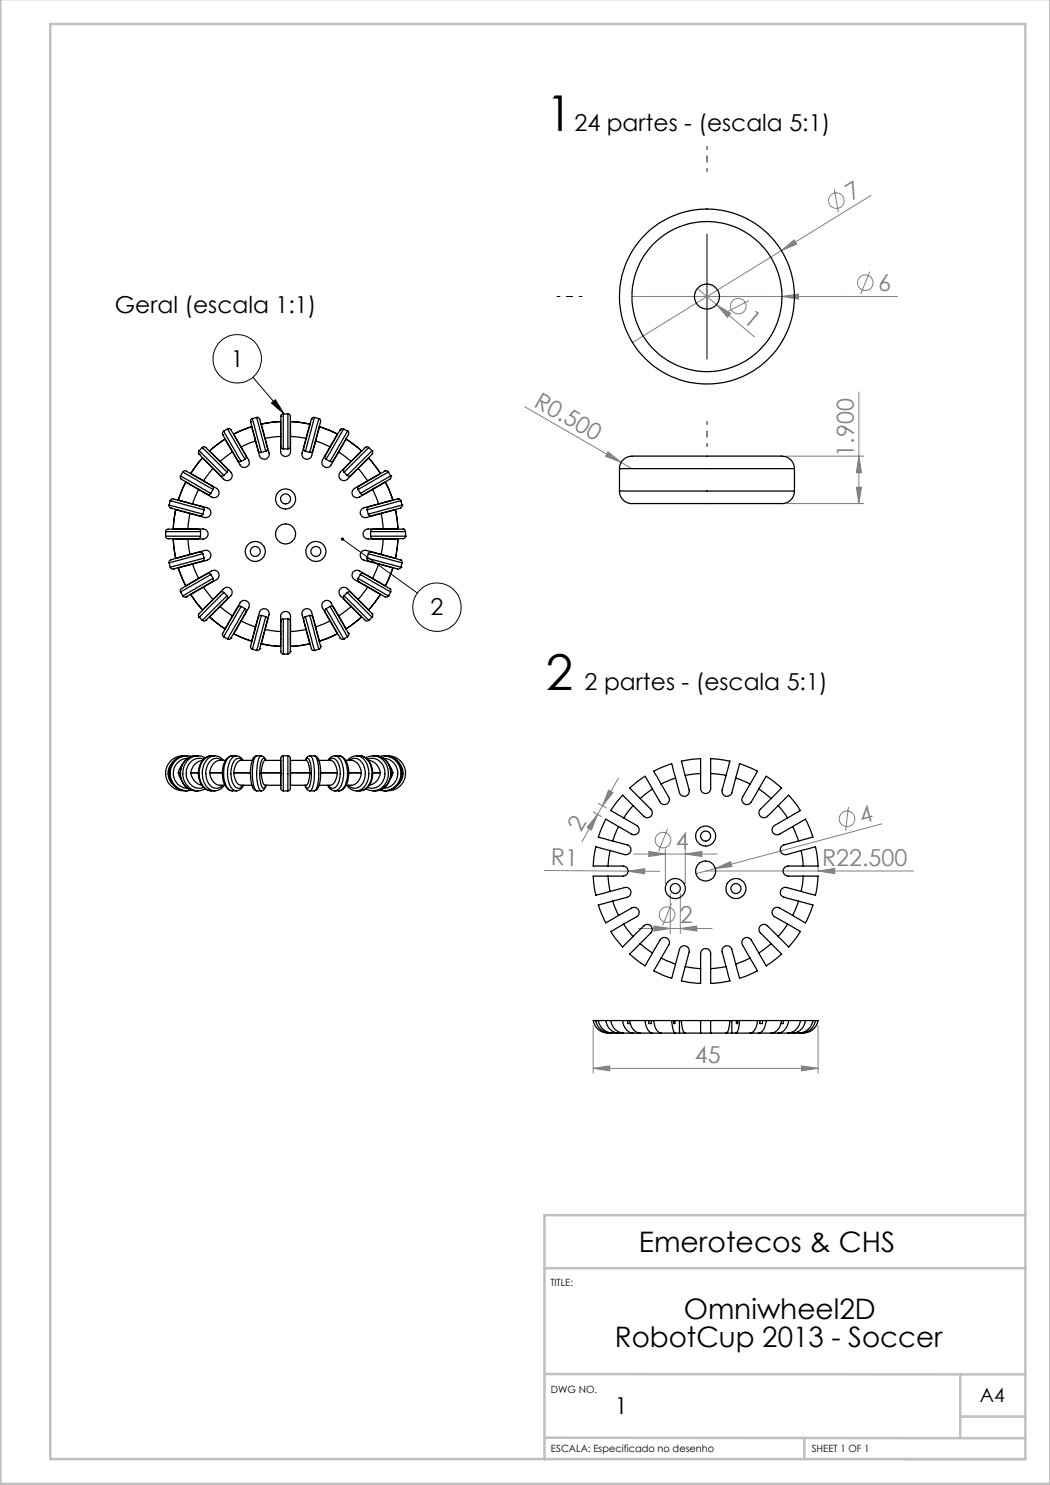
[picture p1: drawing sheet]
<svg xmlns="http://www.w3.org/2000/svg" width="210mm" height="297mm" viewBox="0 0 210 297" stroke-linecap="round" stroke-linejoin="round" font-family="sans-serif">
<g fill="none" stroke="#808080" stroke-width=".2">
<path d="M166.9 37.8l.8 4.7M174.2 39.1l-47.7 29.4M126.4 59.3h53.1M139.5 57.7l3.8 3.2M156.3 50.1l2.5-2.1 .5 .8zM156.4 59.3l3.3-.5v1zM174 54.3l-1.8 4.5M143.3 60.9l2.9 1.8-.7 .8zM143.3 60.9l7.6 6.5M149.8 60.1l-4.3 2.2M171.8 78.4v22.3M105 81.3l19.2 11.2"/>
<path d="M121.6 90.4l2.6 2.1-3.1-1.2zM124.2 92.5l2.2 1.2M157.4 91.2h15.4M171.3 97.4h1l-.5 3.3zM171.8 91.2l.5 3.3h-1zM157.4 100.7h15.4M121.7 158l.9 .5-2.1 2.6zM123.7 155.6l-3.2 5.5M108.9 174.1l16.7 .1M118.6 162.4l1.7 .9M119.5 162.9l-3.1 5.4M119.5 162.9l-1.2 3.1-.9-.5z"/>
<path d="M119.6 160.7l1.7 .9M120.5 161.1l-1 1.8M125.6 174.2l3.3-.5v1.1zM125.6 174.2l6.4 .1M126.7 170.8h16.7M129.8 170.3l3.3 .5-3.3 .5zM133.1 169.8v6.9M133.5 165.8l-1.8 4.4M134.1 178.7v8M136.1 178.7v8M137.1 170.8l3.3-.5v1zM137.1 169.8v6.9"/>
<path d="M141.1 174.2h41.6M143.1 173.7l3-1.4 .3 1zM163.6 173.2v1M163.6 174.2l3.3-.5v1zM169.7 161.4l-.6 4.8M176.4 164.8l-37.2 9.9M127.7 185.7h14.7M130.8 185.2l3.3 .5-3.3 .5zM134.3 180.7l-1.8 4.4M136.1 185.7l3.2-.5v1zM118.6 213.7l3.4-.5v1zM118.6 205.1v9.6"/>
<path d="M118.6 213.7h45M160.3 213.2l3.3 .5-3.3 .5zM163.6 205.1v9.6"/>
<circle cx="167.3" cy="40.1" r="1.56"/>
<circle cx="173.1" cy="56.5" r="1.55"/>
<circle cx="147.7" cy="61.2" r="1.56"/>
<circle cx="132.6" cy="168" r="1.55"/>
<circle cx="169.4" cy="163.8" r="1.56"/>
<circle cx="133.4" cy="182.9" r="1.56"/>
</g>
<g fill="none" stroke="#000" stroke-width=".2">
<path d="M128.9 59.3h25M141.4 46.8v25M50.6 75.5l6.2 7.3M54.3 80.6l.8-.7 1.7 2.9zM68.5 107.8l15 10.8"/>
<circle cx="47.4" cy="71.8" r="4.8"/>
<circle cx="87.4" cy="121.4" r="4.8"/>
</g>
<path d="M141.4 34.3v-5M116.4 59.3h-5M166.4 59.3h5M141.4 84.3v5" fill="none" stroke="#000" stroke-width=".2" stroke-dasharray="15.2 1.3 1.3 1.3" stroke-dashoffset="14.6"/>
<path d="M.1 -.1v296.9h209.9v-296.9M10.1 4.8h195v287h-195zM108.9 253.6h96.2M205.1 243h-96.2v48.9M108.9 274.8l96.2 .1M192.1 274.8v12.7M108.9 287.5l96.2 .2M160.9 287.5v4.3M192.1 283.3h13" fill="none" stroke="#c0c0c0" stroke-width=".5"/>
<path d="M54.3 80.6l.8-.7 1.7 2.9zM68.3 107.6l.2 .2-.3-.2a.34 .34 0 0 0 .2 .6 .34 .34 0 0 0 .4-.4 .34 .34 0 0 0-.5-.2z" fill="#000"/>
<g fill="#808080">
<path d="M121.6 90.4l2.6 2.1-3.1-1.2z"/>
<path d="M125.6 174.2l3.3-.5v1.1z"/>
<path d="M156.4 59.3l3.3-.5v1z"/>
<path d="M163.6 174.2l3.3-.5v1z"/>
<path d="M143.1 173.7l3-1.4 .3 1z"/>
<path d="M156.3 50.1l2.5-2.1 .5 .8z"/>
<path d="M143.3 60.9l2.9 1.8-.7 .8z"/>
<path d="M118.6 213.7l3.4-.5v1zM160.3 213.2l3.3 .5-3.3 .5zM129.8 170.3l3.3 .5-3.3 .5zM137.1 170.8l3.3-.5v1zM130.8 185.2l3.3 .5-3.3 .5zM136.1 185.7l3.2-.5v1z"/>
<path d="M121.7 158l.9 .5-2.1 2.6zM119.5 162.9l-1.2 3.1-.9-.5z"/>
<path d="M171.8 91.2l.5 3.3h-1zM171.3 97.4h1l-.5 3.3z"/>
</g>
<g fill="none" stroke="#000" stroke-width=".25">
<path d="M36.1 95.2a.64 .64 0 0 0 .6 .9l2.4 1.4a7.2 7.2 0 0 0 2.8 1.4l.3-.2M36.1 95.2l6.1 3.5M36.5 94.4a.65 .65 0 0 1 1.1 0l4.8 2.8 .3 .4-.1 .3M36.5 94.4h.1M36.5 94.4l6.1 3.5M36.5 94.4l-.4 .8M39.7 97.9l-2.6-1.5-.6 1.3-.8 2.3 2.8 .8M39.7 97.9l-1.2 2.9M39.8 90.8l4.3 4.3 .3 .1 .4-.1M39.8 90.1l-.1 .3 .1 .4M39.8 90.8h.1M39.8 90.1l5 5"/>
<path d="M40.5 89.5l.3-.1a8.3 8.3 0 0 1 2.4 2.1 9.9 9.9 0 0 1 2.3 2.6l-.1 .3M40.5 89.5h.1M40.5 89.5l4.9 4.9M40.5 89.5l-.7 .6M40.7 96.2l2.6 1.5a1 1 0 0 1 .4 1.3 1 1 0 0 1-1.4 .4l-2.6-1.5M42.6 93.7l-2.1-2.1-1 1.1-1.4 2 2.6 1.5M42.6 93.7l-1.9 2.5M42.6 97.9l-.4 .8M44 92.3l2.1 2.1a1.01 1.01 0 0 1 .1 1.4 1.01 1.01 0 0 1-1.5 0l-2.1-2.1M44.6 86.9l3 5.2a.44 .44 0 0 0 .6 .2M44.6 86.9h.1M44.7 86.2a.49 .49 0 0 0-.1 .7"/>
<path d="M44.7 86.2l3.5 6.1M45.4 94.4l-.6 .7M45.5 85.8a.75 .75 0 0 1 1 .7l2.7 4.7a.49 .49 0 0 1-.2 .7M45.5 85.8h.1M45.5 85.8l3.5 6.1M45.5 85.8l-.8 .4M46.5 90.4l-1.5-2.6-1.6 1.1-1.5 1.3 2.1 2.1M46.5 90.4l-2.5 1.9M48.2 89.4l1.5 2.6a1 1 0 0 1-.3 1.4 1 1 0 0 1-1.4-.4l-1.5-2.6M49 91.9l-.8 .4M50.1 84.3l.9 3.2a7.4 7.4 0 0 0 .9 2.9l.4 .1M50.1 84.3h.1"/>
<path d="M50.5 83.7a.5 .5 0 0 0-.4 .6M50.5 83.7l1.8 6.8M51.1 88.2l-.8-2.9-2.3 .9-1.3 .6 1.5 2.6M51.1 88.2l-2.9 1.2M51.3 83.5a.67 .67 0 0 1 .8 .7l.6 2.4a9.6 9.6 0 0 1 .7 3.4l-.2 .2M51.3 83.5h.1M51.3 83.5l1.9 6.7M51.3 83.5l-.8 .2M53 87.7l.8 2.9a.99 .99 0 0 1-.7 1.2 .99 .99 0 0 1-1.2-.7l-.8-2.9M53.2 90.2l-.9 .3M56.1 87.3v-3l-1.5 .1-2.4 .4 .8 2.9M56.1 87.3l-3.1 .4"/>
<path d="M56.1 87.3v3a.99 .99 0 0 0 1 1 .99 .99 0 0 0 1-1v-3M56.1 85.8h.1M56.1 86.8h.1M56.2 83.3v6.1l.2 .3 .3 .1M56.2 83.3h.1M56.7 82.8l-.5 .2v.3M56.7 82.8v7M56.7 82.8h.9M56.7 89.8h.9M57.6 82.8l.3 .1 .2 .3v6.2l-.2 .3-.3 .1M57.6 82.8h.1M57.6 82.8v7"/>
<path d="M58.1 85.8h.1M58.1 86.8h.1M58.1 87.3v-3l1.5 .1 2.4 .4-.8 2.9M58.1 87.3l3.1 .4M61.1 90.2l.8 .3M61.2 87.7l-.8 2.9a.99 .99 0 0 0 .7 1.2 .99 .99 0 0 0 1.2-.7l.8-2.9M62.3 83.9l-.8 2.7a9.6 9.6 0 0 0-.7 3.4l.3 .2M62.3 83.9h.1M62.9 83.5a.5 .5 0 0 0-.6 .4M62.9 83.5l-1.8 6.7M62.9 83.5l.8 .2M63.1 88.2l.8-2.9 2.3 .9 1.3 .6-1.5 2.6"/>
<path d="M63.1 88.2l2.9 1.2M63.7 83.7a.64 .64 0 0 1 .3 1l-1.5 5.4a.45 .45 0 0 1-.6 .4M63.7 83.7h.1M63.7 83.7l-1.8 6.8M65.2 91.9l.8 .4M66 89.4l-1.5 2.6a1 1 0 0 0 .4 1.4 1 1 0 0 0 1.3-.4l1.5-2.6M67.7 90.4l1.5-2.6 1.6 1.1 1.5 1.3-2.1 2.1M67.7 90.4l2.5 1.9M68.1 86l-3 5.2a.49 .49 0 0 0 .1 .7M68.1 86h.1M68.7 85.8a.44 .44 0 0 0-.6 .2M68.7 85.8l-3.5 6.1"/>
<path d="M68.7 85.8l.8 .4M68.8 94.4l.7 .7M69.5 86.2a.79 .79 0 0 1-.1 1.3l-2.7 4.6a.44 .44 0 0 1-.7 .2M69.5 86.2h.1M69.5 86.2l-3.5 6.1M70.2 92.3l-2.1 2.1a1.01 1.01 0 0 0 0 1.4 1.01 1.01 0 0 0 1.4 0l2.1-2.1M71.6 93.7l2.1-2.1 1.3 1.5 1.1 1.6-2.6 1.5M71.6 93.7l1.9 2.5M71.6 97.9l.5 .8M73.1 89.5l-2.1 2a9.9 9.9 0 0 0-2.3 2.6l.1 .3M73.1 89.5l.2-.1 .5 .1M73.1 89.5h.1"/>
<path d="M73.5 96.2l-2.6 1.5a1 1 0 0 0-.4 1.4 1 1 0 0 0 1.4 .3l2.6-1.5M73.8 89.5l-5 4.9M73.8 89.5l.6 .6M74.4 90.1l.1 .4a8.3 8.3 0 0 1-2.1 2.4l-2.2 2.2-.4 .1-.3-.1M74.4 90.1h.1M74.4 90.1l-4.9 5M74.5 97.9l2.6-1.5 .6 1.3 .9 2.3-2.9 .8M74.5 97.9l1.2 2.9M77 94.2l-5.1 3a.47 .47 0 0 0-.3 .7M77 94.2a.49 .49 0 0 1 .7 .2M77 94.2h.1M77.7 94.4l-6.1 3.5"/>
<path d="M77.7 94.4l.4 .8M78.1 95.2a.79 .79 0 0 1-.7 1l-2.3 1.3a7.2 7.2 0 0 1-2.7 1.4l-.3-.2M78.1 95.2h.1M78.1 95.2l-6 3.5M79.6 99.8l-5.8 1.5-.3 .2-.1 .4M79.6 99.8a.5 .5 0 0 1 .6 .4M79.6 99.8h.1M123.9 93.7a2.83 2.83 0 0 1 3.5-2.5h26.3a10.9 10.9 0 0 1 3.9 .3 2.65 2.65 0 0 1 1.3 2.2M123.9 98.2a2.67 2.67 0 0 0 3.3 2.5h26.5a10.9 10.9 0 0 0 3.9-.3 2.52 2.52 0 0 0 1.3-2.2M123.9 98.2h35M123.9 93.7h35M123.9 93.7v4.5"/>
<path d="M158.9 93.7v4.5M33.1 107.2l.2 .4 .3 .1M33.1 106.3l.2-.3 .3-.2h6l.4 .2 .1 .3M33.1 107.2h7M33.1 106.3h.1M33.1 106.3h7M33.1 106.3v.9M33.6 107.7h.1M33.8 101a.5 .5 0 0 0 .4 .6M33.8 101l6.8 1.8M33.8 112.6h.1M33.8 112.6l.2 .8"/>
<path d="M34 100.2a.63 .63 0 0 1 1.1-.3l5.3 1.4 .3 .2 .1 .4M34 113.4l.2 .3 .5 .1M34 100.2h.1M34 100.2l6.8 1.7M34 100.2l-.2 .8M34.2 101.6l3.1 .9a7.7 7.7 0 0 0 3.1 .6l.2-.3M34.2 101.6h.1M34.7 113.8h.1M36.1 118.4h.1M36.1 118.4l.4 .8M36.1 105.8h.1M36.1 107.7v.1"/>
<path d="M36.5 119.2l.4 .2h.4M37.1 105.8h.1M37.1 107.7v.1M37.3 119.4h.1M37.6 107.8h-3l.1 1.5 .4 2.4 2.9-.8M37.6 107.8l.4 3.1M37.6 105.8h3a1.01 1.01 0 0 1 1 1 1.01 1.01 0 0 1-1 1h-3M38 102.7l-2.9-.8-.4 2.4-.1 1.5h3M38 102.7l-.4 3.1M38 110.9l2.9-.8a1.01 1.01 0 0 1 1.3 .7 1.01 1.01 0 0 1-.7 1.2l-3 .8M38.5 112.8l-2.8 .8 .8 2.2 .6 1.4 2.6-1.5M38.5 112.8l1.2 2.9"/>
<path d="M38.5 100.8l3 .8a1.01 1.01 0 0 1 .7 1.2 1.01 1.01 0 0 1-1.3 .7l-2.9-.8M39.7 115.7l2.6-1.5a1 1 0 0 1 1.4 .4 1 1 0 0 1-.4 1.3l-2.6 1.5M40.1 107.2l-.1 .3-.3 .2h-6.1M40.1 106.3v.9M40.6 110.8a.72 .72 0 0 0-1.2-.3l-5.2 1.5a.45 .45 0 0 0-.4 .6M40.6 110.8l-6.8 1.8M40.6 110.8l.2 .8M40.7 117.4l-2.6 1.5 1.2 1.6 1.2 1.5 2.1-2.1M40.7 117.4l1.9 2.5M40.8 111.6v.3l-.3 .4-5.8 1.5M40.8 111.6l-6.8 1.8M40.8 101.9l-.2 .9"/>
<path d="M42.2 114.9l-.3-.2a8.3 8.3 0 0 0-3.1 1.6l-2.5 1.4-.2 .3v.4M42.2 114.9l-6.1 3.5M42.2 114.9l.4 .8M42.6 115.7l.1 .3-.3 .4-5.1 3M42.6 119.9l2.1-2.1a1 1 0 0 1 1.4 0 1 1 0 0 1 0 1.4l-2.1 2.1M42.6 115.7l-6.1 3.5M44.8 118.5l-.3-.1h-.4l-2.2 2.3a8.3 8.3 0 0 0-2.2 2.4l.1 .3M44.8 118.5l-5 4.9M44.8 118.5l.6 .6M45.4 119.1l.1 .5-.1 .3-4.2 4.2M45.4 119.1l-4.9 5M68.8 119.1l-.1 .5 .2 .3 2.1 2.1a8.3 8.3 0 0 0 2.4 2.2l.4-.1"/>
<path d="M68.8 119.1l5 5M69.5 118.5l.2-.1h.4l4.3 4.3M69.5 118.5l4.9 4.9M69.5 118.5l-.7 .6M71.6 115.7v.1a.91 .91 0 0 0 .9 .9l4.5 2.7h.4l.3-.2M71.6 119.9l-2.1-2.1a1 1 0 0 0-1.4 0 1 1 0 0 0 0 1.4l2.1 2.1M71.6 115.7l6.1 3.5M72.1 114.9l.3-.2a8.3 8.3 0 0 1 3 1.6l2.5 1.4M72.1 114.9l6 3.5M72.1 114.9l-.5 .8M73.4 111.6v.3l.4 .4 5.8 1.5 .4-.1 .2-.3M73.4 111.6l6.8 1.8"/>
<path d="M73.4 101.9l.3 .9M73.5 117.4l2.6 1.5-1.1 1.6-1.3 1.5-2.1-2.1M73.5 117.4l-1.9 2.5M73.7 110.8a.72 .72 0 0 1 1.1-.3l5.2 1.5M73.7 110.8l6.7 1.8M73.7 110.8l-.3 .8M74.1 107.2l.1 .3 .3 .2h6.2l.3-.2 .1-.3M74.1 107.2h7M74.1 106.3h7M74.1 106.3v.9M74.5 115.7l-2.6-1.5a1 1 0 0 0-1.4 .3 1 1 0 0 0 .4 1.4l2.6 1.5M75.7 112.8l2.9 .8-.9 2.2-.6 1.4-2.6-1.5"/>
<path d="M75.7 112.8l-1.2 2.9M75.7 100.8l-2.9 .8a1.01 1.01 0 0 0-.7 1.2 1.01 1.01 0 0 0 1.2 .7l2.9-.8M76.2 102.7l2.9-.8 .4 2.4 .1 1.5h-3M76.2 102.7l.4 3.1M76.2 110.9l-2.9-.8a1.01 1.01 0 0 0-1.2 .7 1.01 1.01 0 0 0 .7 1.2l2.9 .8M76.6 107.8h3l-.1 1.5-.4 2.4-2.9-.8M76.6 107.8l-.4 3.1M76.6 105.8h-3a1.01 1.01 0 0 0-1 1 1.01 1.01 0 0 0 1 1h3M77.1 105.8h.1M77.1 107.7v.1M77.7 119.2h.1M77.9 117.7l.3 .3-.1 .4"/>
<path d="M77.9 117.7h.1M78.1 105.8h.1M78.1 107.7v.1M78.1 118.4l-.4 .8M80 112a.45 .45 0 0 1 .4 .6M80 112h.1M80.2 100.2l-6.8 1.7M80.2 113.4h.1M80.2 100.2l.2 .8M80.4 101a.76 .76 0 0 1-1 .8l-2.5 .7a7.7 7.7 0 0 1-3 .6l-.2-.3M80.4 101h.1M80.4 101l-6.7 1.8"/>
<path d="M80.4 112.6l-.2 .8M80.6 105.8h-6l-.3 .2-.2 .3M80.6 105.8l.4 .2 .1 .3M80.6 105.8h.1M81.1 107.2h.1M81.1 106.3v.9M39.8 123.4h.1M39.8 123.4l.7 .7M40.5 124.1l.2 .1 .5-.1M41.2 124.1h.1M44 121.3l-2.1 2.1 1.9 1.6 1.2 .8 1.5-2.6M44 121.3l2.5 1.9"/>
<path d="M44.7 127.3h.1M44.7 127.3l.8 .5M46.2 127.6l-.4 .3-.3-.1M46.2 127.6h.1M46.5 123.2l1.5-2.6a1 1 0 0 1 1.4-.4 1 1 0 0 1 .3 1.4l-1.5 2.6M48.2 121.3l-.3-.1-.3 .2-1.6 2.8a8.3 8.3 0 0 0-1.5 2.8l.2 .3M48.2 124.2l-1.5 2.5 2.3 1.1 1.3 .4 .8-2.8M48.2 124.2l2.9 1.2M48.2 121.3l-3.5 6M48.2 121.3l.8 .4M49 121.7a.92 .92 0 0 1-.2 1.4l-2.6 4.5M49 121.7l-3.5 6.1"/>
<path d="M50.5 129.9h.1M50.5 129.9l.8 .2M51.1 125.4l.8-2.9a.98 .98 0 0 1 1.2-.7 .98 .98 0 0 1 .7 1.2l-.8 2.9M52 129.7l-.2 .3-.5 .1M52 129.7h.1M52.3 123.1l-.4 .1a17.2 17.2 0 0 0-1.3 4.3l-.5 1.8 .1 .4 .3 .2M52.3 123.1l-1.8 6.8M52.3 123.1l.9 .2M53 125.9l-.8 2.9 2 .3 1.9 .2v-3M53 125.9l3.1 .4M53.2 123.3l.2 .3a7.7 7.7 0 0 1-.6 3l-.8 3.1M53.2 123.3l-1.9 6.8"/>
<path d="M56.1 126.3v-3a.99 .99 0 0 1 1-1 .99 .99 0 0 1 1 1v3M56.1 127.8h.1M56.1 126.8h.1M56.7 123.8l-.4 .1a12.2 12.2 0 0 0-.1 3.9v2.6l.2 .3 .3 .1M56.7 130.8h.1M56.7 123.8v7M56.7 130.8h.9M56.7 123.8h.9M57.6 123.8l.3 .1a7.9 7.9 0 0 1 .2 3.1v3.3M57.6 123.8v7M58.1 130.3l-.1 .3-.4 .2M58.1 130.3h.1"/>
<path d="M58.1 127.8h.1M58.1 126.8h.1M61.1 123.3l-.3 .3a7.7 7.7 0 0 0 .6 3l.9 3.1 .1 .3 .5 .1M61.1 123.3l1.8 6.8M61.2 125.9l.8 2.9-2 .3-1.9 .2v-3M61.2 125.9l-3.1 .4M61.9 123.1l.5 .1 .2 .3 1.5 5.8M61.9 123.1l1.8 6.8M61.9 123.1l-.8 .2M62.9 130.1h.1M63.1 125.4l-.8-2.9a.98 .98 0 0 0-1.2-.7 .98 .98 0 0 0-.7 1.2l.8 2.9M63.7 129.9l-.8 .2"/>
<path d="M64.1 129.3v.3l-.4 .3M64.1 129.3h.1M65.2 121.7a.92 .92 0 0 0 .2 1.4l2.7 4.6 .3 .2 .3-.1M65.2 121.7l3.5 6.1M66 121.3l.3-.1 .3 .2 3.1 5.3M66 124.2l1.5 2.5-2.2 1.1-1.4 .4-.8-2.8M66 124.2l-2.9 1.2M66 121.3l3.5 6M66 121.3l-.8 .4M67.7 123.2l-1.5-2.6a1 1 0 0 0-1.3-.4 1 1 0 0 0-.4 1.4l1.5 2.6M68.7 127.8h.1M69.5 127.3l-.8 .5"/>
<path d="M69.7 126.7a.46 .46 0 0 1-.2 .6M69.7 126.7h.1M70.2 121.3l2.1 2.1-1.9 1.6-1.2 .8-1.5-2.6M70.2 121.3l-2.5 1.9M73.8 124.1h.1M74.4 122.7l.1 .3-.1 .4M74.4 122.7h.1M74.4 123.4l-.6 .7M34.5 152.5a3 3 0 0 0 0 4.3M35.7 154.5h.3M35.7 154.5l.5 1.4M36 157.9l1.4 .3"/>
<path d="M36.1 151.4a3.5 3.5 0 0 0-2.3 3.2 3.5 3.5 0 0 0 2.2 3.3M36.4 153l-.4 .6-.3 .9M37.2 151.2l-1.1 .2M37.4 151.2a3.5 3.5 0 0 0-4.3 3.1 3.5 3.5 0 0 0 3.8 3.8M37.5 151.7a3 3 0 0 0-2.8 3 3 3 0 0 0 2.8 3M38.1 154.5h1.6M38.1 154.5a2.94 2.94 0 0 0 2.3 2.6M38.3 151.3a3.5 3.5 0 0 0-4.3 3.3 3.5 3.5 0 0 0 4.3 3.4M39.2 151.2a3.5 3.5 0 0 0-2.7 5.3 2.94 2.94 0 0 0 2.7 1.6M39.6 151.2a3.6 3.6 0 0 0-2.9 2.4 3.6 3.6 0 0 0 .9 3.7l.5 .5 1.5 .4M39.6 151.2h.6l.9 .4M39.6 151.2a3.5 3.5 0 0 0-3.2 2 3.5 3.5 0 0 0 .5 3.8 3.2 3.2 0 0 0 2.7 1.2"/>
<path d="M40.5 152.1a2.77 2.77 0 0 0-2.4 2.4M40.7 151.8a2.81 2.81 0 0 0-2.8 .8 2.81 2.81 0 0 0-.6 2.9 2.58 2.58 0 0 0 3.4 2M41.1 157.8l-1.5 .4M41.9 154.5h2.5M41.9 154.5a2.47 2.47 0 0 0 2.7 2.6h.4M42.3 151.2a3.2 3.2 0 0 0-2.6 3.8 2.99 2.99 0 0 0 2.6 3.1M42.9 151.2l1.1 .2 .7 .7M42.9 151.2a2.89 2.89 0 0 0-2.4 2.7 3.8 3.8 0 0 0 1.8 4.1l.6 .2M43 151.2a2.65 2.65 0 0 0-3 2.4 3.8 3.8 0 0 0 1.7 4.4l1.3 .2M44.3 152.1a1.74 1.74 0 0 0-2.7 .9 3.4 3.4 0 0 0 1.3 4.6h.8l.9-.5M44.8 157.1a2.43 2.43 0 0 1-1.9 1.1M45.1 152.1a2.51 2.51 0 0 0-3.2 2.4"/>
<path d="M45.7 151.5l.6-.3h.9a2.23 2.23 0 0 0-1.5 2 5.1 5.1 0 0 0 .9 4.7l.7 .3h-.8a2.03 2.03 0 0 1-1.6-1.9 5.4 5.4 0 0 1 .8-4.8zM46.5 151.2a2.34 2.34 0 0 0-1.9 2.3 4.4 4.4 0 0 0 1.3 4.5l.6 .1M46.7 154.5h3.4M46.7 154.5a2.75 2.75 0 0 0 1.3 2.5l2.4 .1M47.3 151.2l.8 .3 .5 .6M48.4 152.1a.98 .98 0 0 0-.9-.4 .98 .98 0 0 0-.8 .7 4.7 4.7 0 0 0 .6 5.1 .97 .97 0 0 0 1.3-.4M48.7 157.1a1.62 1.62 0 0 1-1.4 1M50.4 152.1h-1.1a1.74 1.74 0 0 0-2.2 1.1l-.4 1.3M51.4 151.2a1.38 1.38 0 0 0-1.1 1.4 8.7 8.7 0 0 0 .5 5.3l.6 .2M51.4 151.2a2.35 2.35 0 0 0-.8 2l-.1 2.8a2.97 2.97 0 0 0 .9 2.2h.8a1.51 1.51 0 0 1-.7-1.5 9.6 9.6 0 0 1 .5-5.4l.2-.1M51.4 151.2h.8M52.2 151.2a1.15 1.15 0 0 1 1 .9l-.4-.4a.8 .8 0 0 0-.7 1 7.9 7.9 0 0 0 .4 4.8 .48 .48 0 0 0 .5 0 .48 .48 0 0 0 .2-.4"/>
<path d="M52.2 154.5h3.9M52.2 154.5a4.2 4.2 0 0 0 .7 2.5l3.2 .1M53.2 157.1a1.15 1.15 0 0 1-1 1M56.1 152.1h-3.1a3.4 3.4 0 0 0-.8 2.4M56.1 152.1v2.4M56.1 152.1h.1M56.1 154.5v2.6M56.1 154.2h.1M56.1 155.1h.1M56.1 157.1h.1M56.7 151.2l-.4 .1a12.1 12.1 0 0 0-.1 3.8v2.7l.2 .3 .3 .1M56.7 151.2v7"/>
<path d="M56.7 151.2h.9M56.7 158.2h.9M57.6 151.2l.3 .1a12.1 12.1 0 0 1 .2 3.8v2.7l-.2 .3-.3 .1M57.6 151.2v7M58.1 157.1h.1M58.1 154.2h.1M58.1 155.1h.1M58.1 152.1h.1M58.1 152.1h3.2a4.4 4.4 0 0 1 .7 2.4M58.1 154.5h3.9M58.1 152.1v2.4M58.1 154.5v2.6"/>
<path d="M61 157.1a1.17 1.17 0 0 0 1 1M61.1 152.1a.43 .43 0 0 1 .5-.4 .43 .43 0 0 1 .3 .5 8.5 8.5 0 0 1-.2 5.3 .48 .48 0 0 1-.5 0 .48 .48 0 0 1-.2-.4M62 151.2a1.11 1.11 0 0 0-.9 .9M62 154.5a3.1 3.1 0 0 1-.8 2.6h-3.1M62 151.2a1.37 1.37 0 0 1 .7 1.3 9.1 9.1 0 0 1-.5 5.5l-.2 .2h.9a1.95 1.95 0 0 0 .7-1.9 8 8 0 0 0-.6-5.1h-.1M62 151.2h.9M62.9 151.2a1.59 1.59 0 0 1 1.1 1.6 7.8 7.8 0 0 1-.6 5.1l-.5 .2M63.8 152.1h1.5a1.52 1.52 0 0 1 1.9 1.2l.3 1.2M64.1 154.5h3.4M65.5 157.1a1.65 1.65 0 0 0 1.5 1M65.8 152.1a.98 .98 0 0 1 1-.4 .98 .98 0 0 1 .7 .7 4.7 4.7 0 0 1-.5 5.1 .97 .97 0 0 1-1.3-.4M67 151.2a1.68 1.68 0 0 0-1.4 .9"/>
<path d="M67 151.2a2.2 2.2 0 0 1 1.5 2 5.1 5.1 0 0 1-.9 4.7l-.6 .3h.8a2.03 2.03 0 0 0 1.5-1.9 5.1 5.1 0 0 0-1-5l-.5-.1M67 151.2h.8M67.5 154.5a2.39 2.39 0 0 1-1.5 2.6h-2.1M67.8 151.2a2.35 2.35 0 0 1 1.8 2.2 4.7 4.7 0 0 1-1.2 4.6l-.6 .1M69.1 152.1a2.74 2.74 0 0 1 2.6 .9l.6 1.5M69.4 157.1a2.33 2.33 0 0 0 1.9 1M69.8 154.5h2.5M69.9 152.1a1.74 1.74 0 0 1 2.8 .9 3.5 3.5 0 0 1-1.2 4.5 1.68 1.68 0 0 1-1.8-.4M71.3 151.2a2.21 2.21 0 0 0-1.8 .9M71.9 151.2a3.3 3.3 0 0 1 2.6 4 3 3 0 0 1-2.5 2.9M71.9 151.2h-.6a2.89 2.89 0 0 1 2.4 2.7 3.8 3.8 0 0 1-1.8 4.1l-.6 .2 .7-.1M71.9 151.2a2.89 2.89 0 0 1 2.5 2.7 3.8 3.8 0 0 1-1.8 4.1l-.6 .1"/>
<path d="M72.3 154.5a2.43 2.43 0 0 1-3 2.6M73.2 151.6a3.3 3.3 0 0 1 3.4 0 3.3 3.3 0 0 1 1.5 3.2 3.3 3.3 0 0 1-3.5 3.4M73.2 157.8l1.4 .4M73.5 151.8a2.81 2.81 0 0 1 2.8 .8 2.81 2.81 0 0 1 .6 2.9 2.57 2.57 0 0 1-3.4 2M73.7 152.1a2.69 2.69 0 0 1 2.4 2.4M74.6 154.5h1.5M74.6 151.2a3.6 3.6 0 0 1 3 2.4 3.6 3.6 0 0 1-.9 3.7l-.6 .5-1.5 .4M75.1 151.2a3.6 3.6 0 0 1 3 2.7 3.6 3.6 0 0 1-1.5 3.8l-1 .4h-.5M75.9 151.3a3.5 3.5 0 0 1 4.3 3.4 3.5 3.5 0 0 1-4.3 3.3M76.1 154.5a2.75 2.75 0 0 1-2.2 2.5M76.7 151.7a3 3 0 0 1 2.9 3 3 3 0 0 1-2.9 3M76.8 151.2l1.3 .1"/>
<path d="M76.8 158.2h.2M77.3 151.2a3.5 3.5 0 0 1 3.8 3.6 3.5 3.5 0 0 1-4.1 3.4M77.8 153l.5 .8 .3 .7M78.1 151.3a3.5 3.5 0 0 1 2.3 3.3 3.5 3.5 0 0 1-2.2 3.3M78.2 154.5h.4M78.2 157.9l-1.2 .3M78.6 154.5l-.1 .5-.5 .9M79.8 152.6a2.99 2.99 0 0 1 0 4.1M128 159.7l2.2 2.2a1 1 0 0 1 0 1.4 1 1 0 0 1-1.4 0l-2.2-2.2M130.5 157.8l-2.5 1.9M130.5 157.8l-1.5-2.5-1.6 1-1.5 1.3 2.1 2.1M132.2 156.8l1.5 2.6a1 1 0 0 1-.3 1.4 1 1 0 0 1-1.4-.4l-1.5-2.6"/>
<path d="M135.1 155.6l-2.9 1.2M135.1 155.6l-.8-2.9-1.8 .7-1.8 .8 1.5 2.6M137.1 155.1l.7 2.9a1.01 1.01 0 0 1-.7 1.2 1.01 1.01 0 0 1-1.2-.7l-.8-2.9M140.1 154.7l-3 .4M140.1 154.7v-3l-1.4 .1-2.4 .4 .8 2.9M140.1 154.7v3a1.01 1.01 0 0 0 1 1 1.01 1.01 0 0 0 1-1v-3M142.1 154.7l3.1 .4M142.1 154.7v-3l1.5 .1 2.4 .4-.8 2.9M145.2 155.1l-.8 2.9a1.01 1.01 0 0 0 .7 1.2 1.01 1.01 0 0 0 1.3-.7l.7-2.9M147.1 155.6l2.9 1.2M147.1 155.6l.8-2.9 2.3 .9 1.3 .6-1.5 2.6M150 156.8l-1.5 2.6a1 1 0 0 0 .4 1.4 1 1 0 0 0 1.3-.4l1.6-2.6"/>
<path d="M151.8 157.8l2.4 1.9M151.8 157.8l1.4-2.5 1.6 1 1.5 1.3-2.1 2.1M154.2 159.7l-2.1 2.2a1 1 0 0 0 0 1.4 1 1 0 0 0 1.4 0l2.1-2.2M121.6 175.2l.4 3.1M121.6 175.2h-3l.1 1.5 .5 2.4 2.8-.8M121.6 173.2h3a1.01 1.01 0 0 1 1 1 1.01 1.01 0 0 1-1 1h-3M122 170.1l-.4 3.1M122 170.1l-2.8-.7-.5 2.4-.1 1.4h3M122 178.3l2.9-.8a1.01 1.01 0 0 1 1.3 .7 1.01 1.01 0 0 1-.8 1.3l-2.9 .7M122.5 168.2l2.9 .8a1.01 1.01 0 0 1 .8 1.2 1.01 1.01 0 0 1-1.3 .7l-2.9-.8M123.7 165.3l-1.2 2.9M123.7 165.3l-2.6-1.5-.8 1.8-.6 1.8 2.8 .8"/>
<path d="M124.7 163.6l2.7 1.5a1 1 0 0 1 .3 1.4 1 1 0 0 1-1.4 .3l-2.6-1.5M126.6 161.1l-1.9 2.5M126.6 161.1l-2.1-2.1-1.2 1.5-1.1 1.6 2.5 1.5M155.6 161.1l1.9 2.5M155.6 161.1l2.1-2.1 1.6 1.9 .8 1.2-2.6 1.5M157.5 163.6l-2.6 1.5a1 1 0 0 0-.3 1.4 1 1 0 0 0 1.3 .3l2.6-1.5M158.5 165.3l1.2 2.9M158.5 165.3l2.6-1.5 .8 1.8 .7 1.8-2.9 .8M159.7 168.2l-2.9 .8a1.01 1.01 0 0 0-.7 1.2 1.01 1.01 0 0 0 1.2 .7l2.9-.8M160.2 170.1l.5 3.1M160.2 170.1l2.9-.7 .3 1.9 .2 1.9h-2.9M160.2 178.3l-2.9-.8a1.01 1.01 0 0 0-1.2 .7 1.01 1.01 0 0 0 .7 1.3l2.9 .7"/>
<path d="M160.7 175.2l-.5 3.1M160.7 175.2h2.9l-.2 2-.3 1.9-2.9-.8M160.7 173.2h-3.1a1.01 1.01 0 0 0-1 1 1.01 1.01 0 0 0 1 1h3.1M122.5 180.2l1.2 2.9M122.5 180.2l-2.8 .8 .6 1.8 .8 1.8 2.6-1.5M123.7 183.1l2.6-1.5a1 1 0 0 1 1.4 .4 1 1 0 0 1-.3 1.3l-2.7 1.5M124.7 184.8l1.9 2.5M124.7 184.8l-2.5 1.5 1.1 1.6 1.2 1.5 2.1-2.1M126.6 187.3l2.2-2.1a1 1 0 0 1 1.4 0 1 1 0 0 1 0 1.4l-2.2 2.1M128 188.7l2.5 1.9M128 188.7l-2.1 2.1 1.9 1.6 1.2 .8 1.5-2.6M130.5 190.6l1.5-2.6a1 1 0 0 1 1.4-.4 1 1 0 0 1 .3 1.4l-1.5 2.6"/>
<path d="M132.2 191.6l2.9 1.2M132.2 191.6l-1.5 2.6 1.8 .8 1.8 .6 .8-2.8M135.1 192.8l.8-2.9a1 1 0 0 1 1.2-.7 1 1 0 0 1 .7 1.2l-.7 2.9M137.1 193.3l3 .4M137.1 193.3l-.8 2.9 1.9 .3 1.9 .2v-3M140.1 193.7v-3a1.01 1.01 0 0 1 1-1 1.01 1.01 0 0 1 1 1v3M145.2 193.3l.8 2.9-1.9 .3-2 .2v-3M145.2 193.3l-3.1 .4M147.1 192.8l-.7-2.9a1 1 0 0 0-1.2-.7 1 1 0 0 0-.8 1.2l.8 2.9M150 191.6l-2.9 1.2M150 191.6l1.5 2.6-2.2 1-1.4 .4-.8-2.8M151.8 190.6l-1.6-2.6a1 1 0 0 0-1.3-.4 1 1 0 0 0-.4 1.4l1.5 2.6"/>
<path d="M154.2 188.7l-2.4 1.9M154.2 188.7l2.1 2.1-1.9 1.6-1.2 .8-1.4-2.6M155.6 187.3l-2.1-2.1a1 1 0 0 0-1.4 0 1 1 0 0 0 0 1.4l2.1 2.1M157.5 184.8l-1.9 2.5M157.5 184.8l2.6 1.5-.8 1.2-1.6 1.9-2.1-2.1M158.5 183.1l-2.6-1.5a1 1 0 0 0-1.3 .4 1 1 0 0 0 .3 1.3l2.6 1.5M159.7 180.2l-1.2 2.9M159.7 180.2l2.9 .8-.5 1.4-1 2.2-2.6-1.5M119.2 204.1h-.6a3.3 3.3 0 0 0 3.4 2.5M119.2 204.1a2.94 2.94 0 0 0 2.8 2.5M119.2 204.1h.5M119.7 204.1a2.95 2.95 0 0 0 2.8 2.5"/>
<path d="M119.7 204.1h1.4M121.1 204.1a2.81 2.81 0 0 0 2.6 2.5M121.1 204.1h1.1M122 206.6h.5M122.2 204.1a2.73 2.73 0 0 0 2.5 2.5M122.2 204.1h2.3M122.5 206.6h1.2M123.7 206.6h1M124.5 204.1a2.53 2.53 0 0 0 2.1 2.5M124.5 204.1h1.4M124.7 206.6h1.9M125.6 204.1v.6h.4"/>
<path d="M125.9 204.1a2.59 2.59 0 0 0 2.1 2.5M125.9 204.1h3.1M126.6 206.6h1.4M128 206.6h2.5M129 204.1a2.48 2.48 0 0 0 1.5 2.5M129 204.1h1.7M129.8 204.1v.6h.4v-.6M130.5 206.6h1.5M130.7 204.1a2.5 2.5 0 0 0 1.5 2.5M130.7 204.1h3.6M132 206.6h.2M132 206.6h.1"/>
<path d="M132.2 206.6h2.9M134.3 204.1a2.97 2.97 0 0 0 .8 2.5M134.3 204.1h1.6M134.7 204.1v.6h.3v-.6M135.1 206.6h.8M135.9 206.6h1.2M135.9 204.1h.4M135.9 204.1v2.5M136.3 204.1a3.1 3.1 0 0 0 .8 2.5M136.3 204.1h3.8M137.1 206.6h3M140.1 204.1v2.5"/>
<path d="M140.1 206.6h2M140.1 204.1h2M142.1 206.6h3.1M142.1 204.1v2.5M142.1 204.1h3.9M145.2 206.6h1.2M146 204.1a2.97 2.97 0 0 1-.8 2.5M146 204.1h.4M146.4 206.6h.7M146.4 204.1v2.5M146.4 204.1h1.5M147.3 204.1v.6h.2v-.6"/>
<path d="M147.9 204.1a3.1 3.1 0 0 1-.8 2.5M147.9 204.1h3.6M150 206.6h.2M150.2 206.6h1.6M150.2 206.6h.1M151.5 204.1a2.37 2.37 0 0 1-1.5 2.5h-2.9M151.5 204.1h1.7M151.8 206.6h2.4M152 204.1v.6h.5v-.6M153.2 204.1a2.5 2.5 0 0 1-1.4 2.5M153.2 204.1h3.1M154.2 206.6h1.4"/>
<path d="M155.6 206.6h1.9M156.3 204.1a2.53 2.53 0 0 1-2.1 2.5M156.3 204.1h1.4M156.7 204.1v.6h-.5M157.5 206.6h1M157.7 204.1a2.59 2.59 0 0 1-2.1 2.5M157.7 204.1h2.4M158.5 206.6h1.2M159.7 206.6h.5M160.1 204.1a2.81 2.81 0 0 1-2.6 2.5M160.1 204.1h1M161.1 204.1a2.73 2.73 0 0 1-2.6 2.5"/>
<path d="M161.1 204.1h1.5M162.6 204.1a3 3 0 0 1-2.9 2.5M162.6 204.1h.5M163.1 204.1a2.95 2.95 0 0 1-2.9 2.5M163.1 204.1h.5a3.2 3.2 0 0 1-3.4 2.5"/>
<circle cx="141.4" cy="59.3" r="17.5"/>
<circle cx="141.4" cy="59.3" r="2.49"/>
<circle cx="141.4" cy="59.3" r="15"/>
<circle cx="57.1" cy="99.8" r="1"/>
<circle cx="57.1" cy="99.8" r="2.01"/>
<circle cx="51" cy="110.3" r="2"/>
<circle cx="51.1" cy="110.3" r=".99"/>
<circle cx="57.1" cy="106.8" r="2"/>
<circle cx="63.2" cy="110.3" r="1"/>
<circle cx="63.2" cy="110.3" r="1.99"/>
<circle cx="135.1" cy="177.7" r="1"/>
<circle cx="135.1" cy="177.7" r="2.01"/>
<circle cx="141.1" cy="167.2" r="2"/>
<circle cx="141.1" cy="174.2" r="2"/>
<circle cx="141.1" cy="167.2" r="1"/>
<circle cx="147.2" cy="177.7" r="2"/>
<circle cx="147.2" cy="177.7" r="1"/>
</g>
<g font-size="9.9">
<text x="109.1" y="26.1">1</text>
<text x="109.1" y="138">2</text>
</g>
<g font-size="5.6">
<text x="127.8" y="250.4">Emerotecos &amp; CHS</text>
<text x="136.7" y="263.8">Omniwheel2D</text>
<text x="123" y="269.5">RobotCup 2013 - Soccer</text>
</g>
<g font-size="4.7">
<text x="114.9" y="26.1">24 partes - (escala 5:1)</text>
<text x="23" y="62.6">Geral (escala 1:1)</text>
<text x="46.2" y="73.4">1</text>
<text x="86.1" y="123.1">2</text>
<text x="116.9" y="138">2 partes - (escala 5:1)</text>
<text x="123" y="282.8">1</text>
</g>
<g font-size="4.7" fill="#808080">
<text x="170.4" y="40.2" transform="rotate(-32 170.4 40.2)">7</text>
<text x="175.6" y="58.2">6</text>
<text x="148.5" y="64.2" transform="rotate(40 148.5 64.2)">1</text>
<text x="106.6" y="81.1" transform="rotate(30 106.6 81.1)">R0.500</text>
<text x="170.8" y="91.3" transform="rotate(-90 170.8 91.3)">1.900</text>
<text x="116.2" y="166.7" transform="rotate(-60 116.2 166.7)">2</text>
<text x="172.4" y="164.7" transform="rotate(-15 172.4 164.7)">4</text>
<text x="110.2" y="173.1" transform="rotate(1 110.2 173.1)">R1</text>
<text x="135.2" y="169.7">4</text>
<text x="164.4" y="173.2">R22.500</text>
<text x="136" y="184.6">2</text>
<text x="139" y="212.6">45</text>
</g>
<text font-size="3.9" x="196" y="280.4">A4</text>
<g font-size="2">
<text x="110.1" y="257.1">TITLE:</text>
<text x="110.2" y="278.5">DWG NO.</text>
<text x="110.2" y="290.5">ESCALA: Especificado no desenho</text>
<text x="162.4" y="290.4">SHEET 1 OF 1</text>
</g>
</svg>
